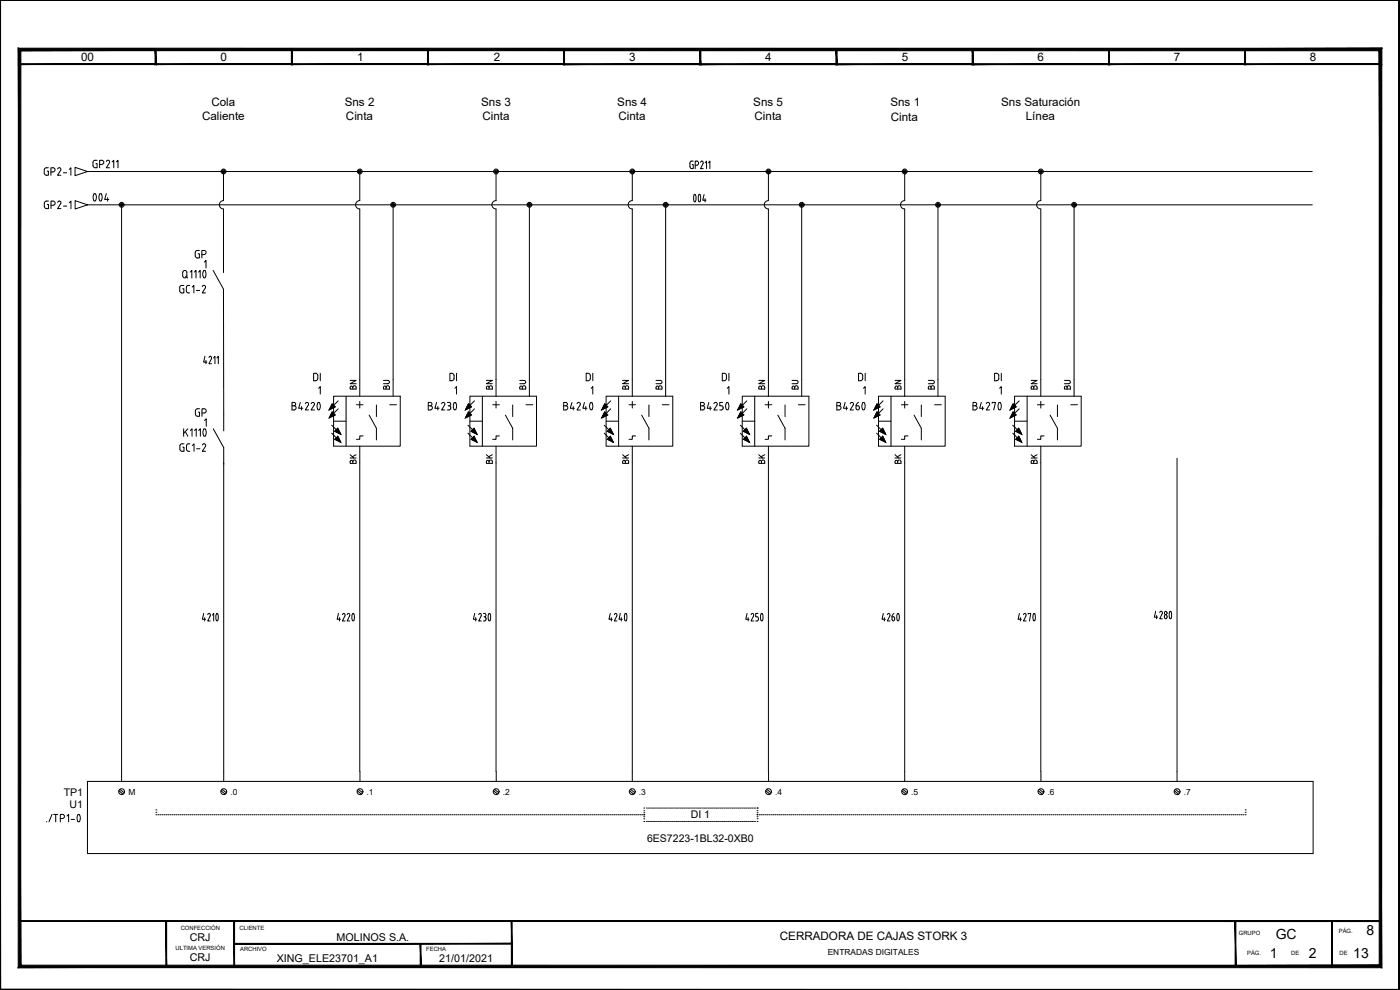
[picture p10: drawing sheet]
<svg xmlns="http://www.w3.org/2000/svg" width="420mm" height="297mm" viewBox="0 0 420 297" stroke-linecap="round" stroke-linejoin="round" font-family="sans-serif">
<g fill="#000" stroke="#000" stroke-width=".3">
<path d="M99.7 123.6l.9 .9-1.8 .9zM99.7 121.2l.9 .9-1.8 .9zM100.5 131.8l.9-.9 .9 1.8zM100.5 129.4l.9-.9 .9 1.8zM140.6 123.6l.9 .9-1.8 .9zM140.6 121.2l.9 .9-1.8 .9zM141.4 131.8l.9-.9 .9 1.8zM141.4 129.4l.9-.9 .9 1.8zM181.5 123.6l.9 .9-1.8 .9zM181.5 121.2l.9 .9-1.8 .9zM182.2 131.8l1-.9 .9 1.8zM182.2 129.4l1-.9 .9 1.8z"/>
<path d="M222.3 123.6l.9 .9-1.8 .9zM222.3 121.2l.9 .9-1.8 .9zM223.1 131.8l.9-.9 .9 1.8zM223.1 129.4l.9-.9 .9 1.8zM263.2 123.6l.9 .9-1.8 .9zM263.2 121.2l.9 .9-1.8 .9zM264 131.8l.9-.9 .9 1.8zM264 129.4l.9-.9 .9 1.8zM304.1 123.6l.9 .9-1.9 .9zM304.1 121.2l.9 .9-1.9 .9zM304.8 131.8l.9-.9 .9 1.8zM304.8 129.4l.9-.9 .9 1.8z"/>
<path d="M0 .1h419.9zM0 .1h419.9z"/>
<path d="M5.7 19.4h41.1l-.2-.3zM5.9 19.1h40.7l-40.9 .3zM5.7 14.7v4.7l.2-.3zM5.7 14.7l.2 .3v4.1zM5.7 14.7l.2 .3 40.9-.3zM5.9 15l40.9-.3-.2 .3zM46.8 14.7l-.2 .3 .2 4.4zM46.6 15l.2 4.4-.2-.3z"/>
<path d="M46.6 19.4h41.1l-.2-.3zM46.6 19.4l.2-.3h40.7zM46.6 14.7v4.7l.2-.3zM46.6 14.7l.2 .3v4.1zM46.6 14.7l.2 .3 40.9-.3zM46.8 15l40.9-.3-.2 .3zM87.7 14.7l-.2 .3 .2 4.4zM87.5 15l.2 4.4-.2-.3z"/>
<path d="M87.5 19.4h41.1l-.2-.3zM87.7 19.1h40.7l-40.9 .3zM87.5 14.7v4.7l.2-.3zM87.5 14.7l.2 .3v4.1zM87.5 14.7l.2 .3 40.9-.3zM87.7 15l40.9-.3-.2 .3zM128.6 14.7l-.2 .3 .2 4.4zM128.4 15l.2 4.4-.2-.3z"/>
<path d="M128.3 19.4h41.1l-.2-.3zM128.5 19.1h40.7l-40.9 .3zM128.3 14.7v4.7l.2-.3zM128.3 14.7l.2 .3v4.1zM128.3 14.7l.2 .3 40.9-.3zM128.5 15l40.9-.3-.2 .3zM169.4 14.7l-.2 .3 .2 4.4zM169.2 15l.2 4.4-.2-.3z"/>
<path d="M169.2 19.4h41.1l-.2-.2zM169.2 19.4l.2-.2h40.7zM169.2 14.7v4.7l.2-.2zM169.2 14.7l.2 .3v4.2zM169.2 14.7l.2 .3 40.9-.3zM169.4 15l40.9-.3-.2 .3zM210.3 14.7l-.2 .3 .2 4.4zM210.1 15l.2 4.4-.2-.2z"/>
<path d="M210 19.4h41.2l-.3-.2zM210.3 19.2h40.6l-40.9 .2zM210 14.7v4.7l.3-.2zM210 14.7l.3 .3v4.2zM210 14.7l.3 .3 40.9-.3zM210.3 15l40.9-.3-.3 .3zM251.2 14.7l-.3 .3 .3 4.4zM250.9 15l.3 4.4-.3-.2z"/>
<path d="M250.9 19.4h41.2l-.3-.2zM250.9 19.4l.3-.2h40.6zM250.9 14.7v4.7l.3-.2zM250.9 14.7l.3 .3v4.2zM250.9 14.7l.3 .3 40.9-.3zM251.2 15l40.9-.3-.3 .3zM292.1 14.7l-.3 .3 .3 4.4zM291.8 15l.3 4.4-.3-.2z"/>
<path d="M291.8 19.4h41.1l-.2-.2zM291.8 19.4l.2-.2h40.7zM291.8 14.7v4.7l.2-.2zM291.8 14.7l.2 .3v4.2zM291.8 14.7l.2 .3 40.9-.3zM292 15l40.9-.3-.2 .3zM332.9 14.7l-.2 .3 .2 4.4zM332.7 15l.2 4.4-.2-.2z"/>
<path d="M332.7 19.4h41.1l-.2-.3zM332.9 19.1h40.7l-40.9 .3zM332.7 14.7v4.7l.2-.3zM332.7 14.7l.2 .3v4.1zM332.7 14.7l.2 .3 40.9-.3zM332.9 15l40.9-.3-.2 .3zM373.8 14.7l-.2 .3 .2 4.4zM373.6 15l.2 4.4-.2-.3z"/>
<path d="M373.5 19.4h41.1l-.2-.3zM373.5 19.4l.2-.3h40.7zM373.5 14.7v4.7l.2-.3zM373.5 14.7l.2 .3v4.1zM373.5 14.7l.2 .3 40.9-.3zM373.7 15l40.9-.3-.2 .3zM414.6 14.7l-.2 .3 .2 4.4zM414.4 15l.2 4.4-.2-.3z"/>
<path d="M419.9 .1v296.7zM419.9 .1l.1 296.8zM419.9 .1l.1 296.8z"/>
<path d="M5.8 276.3v.2l408.5-.2zM5.8 276.5l408.5-.2v.2z"/>
<path d="M0 .1v296.9l.2-.2zM0 .1h.2v296.7z"/>
<path d="M5.5 290.3l408.4-.7h-407.7zM5.5 290.3l408.4-.7 .8 .8zM413.9 15.2v274.4l.8 .8zM413.9 15.2l.8-.7v275.9zM6.3 15.2h407.6l.8-.7zM5.5 14.5h409.2l-408.4 .7zM5.5 14.5l.7 275.1 .1-274.4zM5.5 14.5l.7 275.1-.7 .7z"/>
<path d="M49.8 276.4v13.6h.2zM49.8 276.4h.2v13.6z"/>
<path d="M70.2 276.4v13.6h.2zM70.2 276.4h.2v13.6z"/>
<path d="M70.3 283v.3l83.3-.3zM70.3 283.3l83.3-.3v.3z"/>
<path d="M126.1 283.2v6.8h.2zM126.1 283.2h.2v6.8z"/>
<path d="M153.5 276.4v13.7h.2zM153.5 276.4h.2v13.7z"/>
<path d="M370.7 276.4v13.6h.2zM370.7 276.4h.2v13.6z"/>
<path d="M399.7 276.4v13.6h.2zM399.7 276.4h.2v13.6z"/>
<path d="M.2 296.8l419.8 .1zM.2 296.8l419.8 .1-420 .1zM0 297l420-.1zM0 297h420z"/>
</g>
<g fill="none" stroke="#000" stroke-width=".3">
<path d="M0 .1v296.9h420M5.8 19.2h408.5v257.2l-408.5-.1zM414.5 19.3v257.1M14.5 50.3l-.8 .1-.4 .6 .2 1.4 1 .2v-1.3h-.3M15.3 51.6h.6M15.9 51.6a.61 .61 0 0 0 .6-.7 .61 .61 0 0 0-.6-.6h-.6v2.3M17.3 50.7a.5 .5 0 0 1 .7-.3 .5 .5 0 0 1 .2 .7l-.9 1.5h1M19 51.8h1M20.8 50.8l.5-.5v2.3M22.5 50.2l3.8 1.3-3.8 1.2zM26.3 51.5h367.5M28.8 49.1h.3v1.2h-.8l-.4-.6"/>
<path d="M29.1 48.1l-1 .2-.2 1.4M29.9 49.3h.6M30.5 49.3a.61 .61 0 0 0 .7-.6 .61 .61 0 0 0-.7-.6h-.6v2.2M31.9 48.5a.5 .5 0 0 1 .7-.4 .5 .5 0 0 1 .2 .7l-.9 1.5h1M33.7 48.6l.4-.5v2.2M34.9 48.6l.5-.5v2.2M67.1 51.5v8.7a1.26 1.26 0 0 0-1.3 1.2 1.26 1.26 0 0 0 1.3 1.3v19.1M108 51.5v8.7a1.26 1.26 0 0 0-1.3 1.2 1.26 1.26 0 0 0 1.3 1.3v51.2M148.9 51.5v8.7a1.26 1.26 0 0 0-1.3 1.2 1.26 1.26 0 0 0 1.3 1.3v51.2M189.8 51.5v8.7a1.26 1.26 0 0 0-1.3 1.2 1.26 1.26 0 0 0 1.3 1.3v51.2M207.1 49v1.3l.4 .3h.5v-1.3h-.2M208 48.3l-.7 .1-.2 .6"/>
<path d="M208.6 49.6h.6a.64 .64 0 0 0 .5-.6 .64 .64 0 0 0-.6-.7h-.5v2.3M210.3 48.7a.43 .43 0 0 1 .6-.3 .43 .43 0 0 1 .1 .7l-.8 1.5h.9M211.6 48.8l.4-.5v2.3M212.6 48.8l.4-.5v2.3M230.6 51.5v8.7a1.26 1.26 0 0 0-1.2 1.2 1.26 1.26 0 0 0 1.2 1.3v51.2M271.5 51.5v8.7a1.26 1.26 0 0 0-1.2 1.2 1.26 1.26 0 0 0 1.2 1.3v51.2M312.4 51.5v8.7a1.26 1.26 0 0 0-1.3 1.2 1.26 1.26 0 0 0 1.3 1.3v51.2M26.3 61.5h367.5M36.5 61.5v172.9M118 61.5v52.4M158.9 61.5v52.4M199.8 61.8v52.1"/>
<path d="M240.6 61.8v52.1M281.5 61.5v52.4M322.3 61.5v52.4M54.5 85.6h.7M54.6 85.6l-.6 .4v1.5l.3 .3 .9 .1v-1.3h-.4M55.7 82.9l.6 .5M55.9 86.2v1.1M55.9 87.3l.3 .5 .7 .1M56.1 81.8v1M56.1 81.8a.62 .62 0 0 0-.6-.7 .62 .62 0 0 0-.7 .7v1a.64 .64 0 0 0 .7 .6 .64 .64 0 0 0 .6-.6M56.5 85.6h.4M56.5 85.6l-.6 .6"/>
<path d="M57.1 81.6l.5-.5v2.3M57.7 86.1l.5-.5v2.3M58.3 81.6l.5-.5v2.3M58.9 87.2h1M59.6 81.6l.5-.5v2.3M60.7 86a.51 .51 0 0 1 .7-.3 .51 .51 0 0 1 .2 .7M61.1 81.3l.1-.1a1.29 1.29 0 0 1 .3 2.1 1.32 1.32 0 0 1-.4-2zM61.6 86.4l-.9 1.5h1M64 81.1l3.1 5.7v42.5M61.5 106.9l-.4 1.8h1M61.8 108.1v1M63.1 106.9l.3 .1 .1 .5-.8 1.6h.8"/>
<path d="M63.1 106.9l-.4 .4M64.1 107.4l.4-.5v2.2M65.1 107.4l.4-.5v2.2M95.6 116.5l.5-.5v2.2M100.1 118.9h20v15h-20zM103.9 118.9v15M136.5 116.5l.5-.5v2.2M141 118.9h20v15h-20zM144.8 118.9v15M177.4 116.5l.5-.5v2.2M181.9 118.9h20v15h-20zM185.7 118.9v15"/>
<path d="M218.2 116.5l.6-.5v2.2M222.8 118.9h20v15h-20zM226.5 118.9v15M259.1 116.5l.6-.5v2.2M263.7 118.9h20v15h-20zM267.4 118.9v15M300 116.5l.5-.5v2.2M304.5 118.9h20v15h-20zM308.3 118.9v15M55.1 128.7v2.2M55.6 129.5l.8 1.4M56.4 128.7l-1.3 1.3"/>
<path d="M57.1 129.2l.5-.5v2.2M58.4 129.2l.5-.5v2.2M59.6 129.2l.5-.5v2.2M61.1 130.8a1.29 1.29 0 0 1 .4-2.1l.4 .9-.3 1.2M64 128.7l3.1 5.6v100.1M87.6 120.7h.6a.5 .5 0 0 1 .6 .5 .5 .5 0 0 1-.5 .5 .62 .62 0 0 1 .6 .7 .62 .62 0 0 1-.6 .6h-.7zM87.6 121.8h.6M90.1 120.7l-.5 1.8h1.3M90.5 122v1M91.6 121.1a.5 .5 0 0 1 .7-.3 .5 .5 0 0 1 .2 .7M92.5 121.5l-.9 1.5h1M93.4 121.1a.5 .5 0 0 1 .7-.3 .5 .5 0 0 1 .2 .7l-.9 1.5h1"/>
<path d="M95.4 120.9l.1-.1a1.31 1.31 0 0 1 .3 2.2 1.29 1.29 0 0 1-.4-2.1zM99.5 130l1.4 1.3M99.5 127.6l1.4 1.3M99.7 123.6l-.9 1.8 1.8-.9M99.7 121.2l.9 .9-1.8 .9zM100.1 126.4h3.8M100.5 129.4l.9-.9 .9 1.8zM101.4 130.9l.9 1.8-1.8-.9M101.5 122.7l-1.4 1.3M101.5 120.3l-1.4 1.3M107 121.4h2M108 120.4v2"/>
<path d="M108 138.9v92.6M109 130.8h-1v1h-1M110.8 124.6l2.2 3.9v3.5M113 121.5v3.5M117 121.4h2M128.5 120.7h.6a.5 .5 0 0 1 .5 .5 .5 .5 0 0 1-.5 .5 .62 .62 0 0 1 .7 .7 .62 .62 0 0 1-.7 .6h-.6zM128.5 121.8h.6M131 120.7l-.5 1.8h1.3M131.4 122v1M132.5 121.1a.5 .5 0 0 1 .7-.3 .5 .5 0 0 1 .2 .7M133.4 121.5l-.9 1.5h1M134.3 120.7h.5a.5 .5 0 0 1 .5 .5 .5 .5 0 0 1-.5 .5"/>
<path d="M134.5 121.8h.3M134.8 121.7a.64 .64 0 0 1 .5 .7 .64 .64 0 0 1-.5 .6h-.5M136.3 120.9l.1-.1a1.31 1.31 0 0 1 .3 2.2 1.29 1.29 0 0 1-.4-2.1zM140.4 130l1.4 1.3M140.4 127.6l1.4 1.3M140.6 123.6l-.9 1.8 1.8-.9M140.6 121.2l.9 .9-1.8 .9zM141 126.4h3.8M141.4 129.4l.9-.9 .9 1.8zM142.3 130.9l.9 1.8-1.8-.9M142.4 122.7l-1.4 1.3M142.4 120.3l-1.4 1.3"/>
<path d="M147.9 121.4h2M148.9 120.4v2M148.9 138.9v92.6M149.9 130.8h-1v1h-1M151.7 124.6l2.2 3.9v3.5M153.9 121.5v3.5M157.9 121.4h2M169.2 120.7h.6a.5 .5 0 0 1 .5 .5 .5 .5 0 0 1-.5 .5 .62 .62 0 0 1 .6 .7 .62 .62 0 0 1-.6 .6h-.6zM169.2 121.8h.6M171.7 120.7l-.5 1.8h1.2M172 122v1M173.2 121.1a.51 .51 0 0 1 .7-.3 .51 .51 0 0 1 .2 .7"/>
<path d="M174.1 121.5l-.9 1.5h1M175.4 120.7l-.5 1.8h1.3M175.8 122v1M177.2 120.9l.1-.1a1.31 1.31 0 0 1 .3 2.2 1.29 1.29 0 0 1-.4-2.1zM181.3 130l1.4 1.3M181.3 127.6l1.4 1.3M181.5 123.6l-.9 1.8 1.8-.9M181.5 121.2l.9 .9-1.8 .9zM181.9 126.4h3.8M182.2 129.4l1-.9 .9 1.8zM183.2 130.9l.9 1.8-1.9-.9M183.3 122.7l-1.4 1.3"/>
<path d="M183.3 120.3l-1.4 1.3M188.8 121.4h2M189.8 120.4v2M189.8 138.9v95.5M190.8 130.8h-1v1h-1M192.6 124.6l2.2 3.9v3.5M194.8 121.5v3.5M198.8 121.4h2M210.2 120.7h.7a.5 .5 0 0 1 .5 .5 .5 .5 0 0 1-.5 .5 .62 .62 0 0 1 .6 .7 .62 .62 0 0 1-.6 .6h-.7zM210.2 121.8h.7M212.7 120.7l-.4 1.8h1.2M213.1 122v1"/>
<path d="M214.8 120.7l.3 .2 .2 .4-1.1 1.7h1.1M214.8 120.7l-.5 .4M216.9 120.7h-.9v1.1h.8l.2 .4M217 122.2v.3M217 122.5l-.2 .4-.8 .1M218 120.9l.1-.1a1.31 1.31 0 0 1 .3 2.2 1.29 1.29 0 0 1-.4-2.1zM222.2 130l1.3 1.3M222.2 127.6l1.3 1.3M222.3 123.6l-.9 1.8 1.8-.9M222.3 121.2l.9 .9-1.8 .9zM222.8 126.4h3.7M223.1 129.4l.9-.9 .9 1.8z"/>
<path d="M224 130.9l.9 1.8-1.8-.9M224.1 122.7l-1.3 1.3M224.1 120.3l-1.3 1.3M229.6 121.4h2M230.6 120.4v2M230.6 138.9l.1 95.5M231.6 130.8h-1v1h-1M233.4 124.6l2.2 3.9v3.5M235.6 121.5v3.5M239.6 121.4h2M251.1 120.7h.7a.5 .5 0 0 1 .5 .5 .5 .5 0 0 1-.5 .5 .62 .62 0 0 1 .6 .7 .62 .62 0 0 1-.6 .6h-.7zM251.1 121.8h.7"/>
<path d="M253.6 120.7l-.4 1.8h1.2M254 122v1M255.2 121.1a.5 .5 0 0 1 .6-.3 .5 .5 0 0 1 .3 .7l-1 1.5h1.1M256.9 121.8v.7a.5 .5 0 0 0 .5 .5 .5 .5 0 0 0 .5-.5M256.9 121.8l.9 .1 .1 .6M257.7 120.7l-.6 .4-.2 .6M258.9 120.9l.1-.1a1.31 1.31 0 0 1 .3 2.2 1.29 1.29 0 0 1-.4-2.1zM263.1 130l1.3 1.3M263.1 127.6l1.3 1.3M263.2 123.6l-.9 1.8 1.8-.9M263.2 121.2l.9 .9-1.8 .9zM263.7 126.4h3.7"/>
<path d="M264 129.4l.9-.9 .9 1.8zM264.9 130.9l.9 1.8-1.8-.9M265 122.7l-1.3 1.3M265 120.3l-1.3 1.3M270.5 121.4h2M271.5 120.4v2M271.5 138.9v95.5M272.5 130.8h-1v1h-1M274.3 124.6l2.2 3.9v3.5M276.5 121.5v3.5M280.5 121.4h2M292 120.7h.6a.5 .5 0 0 1 .5 .5 .5 .5 0 0 1-.5 .5 .62 .62 0 0 1 .7 .7 .62 .62 0 0 1-.7 .6h-.6z"/>
<path d="M292 121.8h.6M294.5 120.7l-.5 1.8h1.3M294.9 122v1M296 121.1a.51 .51 0 0 1 .7-.3 .51 .51 0 0 1 .2 .7l-.9 1.5h1M297.8 121v-.3h.9l-.5 2.3M299.8 120.9l.1-.1a1.31 1.31 0 0 1 .2 2.2 1.29 1.29 0 0 1-.3-2.1zM303.9 130l1.4 1.3M303.9 127.6l1.4 1.3M304.1 123.6l-1 1.8 1.9-.9M304.1 121.2l.9 .9-1.9 .9zM304.5 126.4h3.8M304.8 129.4l.9-.9 .9 1.8z"/>
<path d="M305.7 130.9l.9 1.8-1.8-.9M305.9 122.7l-1.4 1.3M305.9 120.3l-1.4 1.3M311.3 121.4h2.1M312.4 120.4v2M312.4 138.9v92.6M313.4 130.8h-1v1h-1.1M315.2 124.6l2.2 3.9v3.5M317.4 121.5v3.5M321.4 121.4h1.9M353.3 137.5v96.9M26.2 234.4h367.9v21.7h-367.9z"/>
<path d="M35.6 237.2l1.4 1.1M36 236.8l1.3 1.1M66.3 237.2l1.3 1.1M66.6 236.8l1.3 1.1M107.2 237.2l1.3 1.1M107.5 236.8l1.3 1.1M108 231.5v2.9M148.1 237.2l1.3 1.1M148.4 236.8l1.3 1.1M148.9 231.5v2.9M188.9 237.2l1.3 1.1M189.2 236.8l1.4 1.1"/>
<path d="M229.8 237.2l1.3 1.1M230.1 236.8l1.4 1.1M270.6 237.2l1.3 1.1M271 236.8l1.3 1.1M311.6 237.2l1.3 1.1M311.9 236.8l1.3 1.1M312.4 231.5v2.9M352.4 237.2l1.3 1.1M352.7 236.8l1.4 1.1M18.1 245.6h.6M18.7 244.4h-.6v2.2M18.7 244.3a.62 .62 0 0 1 .6 .7 .62 .62 0 0 1-.6 .6"/>
<path d="M20.1 244.8l.5-.4v2.2M21.3 245.9h1.1M23.4 244.5l.1-.1a1.29 1.29 0 0 1 .2 2.2 1.32 1.32 0 0 1-.3-2.1zM46.8 243h.1M46.8 243.7h.1M46.8 244.5h.1M47.4 244.5h.1M48 244.5h.1M48.6 244.5h.1M49.2 244.5h.1M49.8 244.5h.1M50.4 244.5h.1"/>
<path d="M51 244.5h.1M51.6 244.5h.1M52.2 244.5h.1M52.8 244.5h.1M53.4 244.5h.1M54 244.5h.1M54.6 244.5h.1M55.2 244.5h.1M55.8 244.5h.1M56.4 244.5h.1M57 244.5h.1M57.6 244.5h.1"/>
<path d="M58.2 244.5h.1M58.8 244.5h.1M59.4 244.5h.1M60 244.5h.1M60.6 244.5h.1M61.2 244.5h.1M61.8 244.5h.1M62.4 244.5h.1M63 244.5h.1M63.6 244.5h.1M64.2 244.5h.1M64.8 244.5h.1"/>
<path d="M65.4 244.5h.1M66 244.5h.1M66.6 244.5h.1M67.2 244.5h.1M67.8 244.5h.1M68.4 244.5h.1M69 244.5h.1M69.6 244.5h.1M70.2 244.5h.1M70.8 244.5h.1M71.4 244.5h.1M72 244.5h.1"/>
<path d="M72.6 244.5h.1M73.2 244.5h.1M73.8 244.5h.1M74.4 244.5h.1M75 244.5h.1M75.6 244.5h.1M76.2 244.5h.1M76.8 244.5h.1M77.4 244.5h.1M78 244.5h.1M78.6 244.5h.1M79.2 244.5h.1"/>
<path d="M79.8 244.5h.1M80.4 244.5h.1M81 244.5h.1M81.6 244.5h.1M82.2 244.5h.1M82.8 244.5h.1M83.4 244.5h.1M84 244.5h.1M84.6 244.5h.1M85.2 244.5h.1M85.8 244.5h.1M86.4 244.5h.1"/>
<path d="M87 244.5h.1M87.6 244.5h.1M88.2 244.5h.1M88.8 244.5h.1M89.4 244.5h.1M90 244.5h.1M90.6 244.5h.1M91.2 244.5h.1M91.8 244.5h.1M92.4 244.5h.1M93 244.5h.1M93.6 244.5h.1"/>
<path d="M94.2 244.5h.1M94.8 244.5h.1M95.4 244.5h.1M96 244.5h.1M96.6 244.5h.1M97.2 244.5h.1M97.8 244.5h.1M98.4 244.5h.1M99 244.5h.1M99.6 244.5h.1M100.2 244.5h.1M100.8 244.5h.1"/>
<path d="M101.4 244.5h.1M102 244.5h.1M102.6 244.5h.1M103.2 244.5h.1M103.8 244.5h.1M104.4 244.5h.1M105 244.5h.1M105.6 244.5h.1M106.2 244.5h.1M106.8 244.5h.1M107.4 244.5h.1M108 244.5h.1"/>
<path d="M108.6 244.5h.1M109.2 244.5h.1M109.8 244.5h.1M110.4 244.5h.1M111 244.5h.1M111.6 244.5h.1M112.2 244.5h.1M112.8 244.5h.1M113.4 244.5h.1M114 244.5h.1M114.6 244.5h.1M115.2 244.5h.1"/>
<path d="M115.8 244.5h.1M116.4 244.5h.1M117 244.5h.1M117.6 244.5h.1M118.2 244.5h.1M118.8 244.5h.1M119.4 244.5h.1M120 244.5h.1M120.6 244.5h.1M121.2 244.5h.1M121.8 244.5h.1M122.4 244.5h.1"/>
<path d="M123 244.5h.1M123.6 244.5h.1M124.2 244.5h.1M124.8 244.5h.1M125.4 244.5h.1M126 244.5h.1M126.6 244.5h.1M127.2 244.5h.1M127.8 244.5h.1M128.4 244.5h.1M129 244.5h.1M129.6 244.5h.1"/>
<path d="M130.2 244.5h.1M130.8 244.5h.1M131.4 244.5h.1M132 244.5h.1M132.6 244.5h.1M133.2 244.5h.1M133.8 244.5h.1M134.4 244.5h.1M135 244.5h.1M135.6 244.5h.1M136.2 244.5h.1M136.8 244.5h.1"/>
<path d="M137.4 244.5h.1M138 244.5h.1M138.6 244.5h.1M139.2 244.5h.1M139.8 244.5h.1M140.4 244.5h.1M141 244.5h.1M141.6 244.5h.1M142.2 244.5h.1M142.8 244.5h.1M143.4 244.5h.1M144 244.5h.1"/>
<path d="M144.6 244.5h.1M145.2 244.5h.1M145.8 244.5h.1M146.4 244.5h.1M147 244.5h.1M147.6 244.5h.1M148.2 244.5h.1M148.8 244.5h.1M149.4 244.5h.1M150 244.5h.1M150.6 244.5h.1M151.2 244.5h.1"/>
<path d="M151.8 244.5h.1M152.4 244.5h.1M153 244.5h.1M153.6 244.5h.1M154.2 244.5h.1M154.8 244.5h.1M155.4 244.5h.1M156 244.5h.1M156.6 244.5h.1M157.2 244.5h.1M157.8 244.5h.1M158.4 244.5h.1"/>
<path d="M159 244.5h.1M159.6 244.5h.1M160.2 244.5h.1M160.8 244.5h.1M161.4 244.5h.1M162 244.5h.1M162.6 244.5h.1M163.2 244.5h.1M163.8 244.5h.1M164.4 244.5h.1M165 244.5h.1M165.6 244.5h.1"/>
<path d="M166.2 244.5h.1M166.8 244.5h.1M167.4 244.5h.1M168 244.5h.1M168.6 244.5h.1M169.2 244.5h.1M169.8 244.5h.1M170.4 244.5h.1M171 244.5h.1M171.6 244.5h.1M172.2 244.5h.1M172.8 244.5h.1"/>
<path d="M173.4 244.5h.1M174 244.5h.1M174.6 244.5h.1M175.2 244.5h.1M175.8 244.5h.1M176.4 244.5h.1M177 244.5h.1M177.6 244.5h.1M178.2 244.5h.1M178.8 244.5h.1M179.4 244.5h.1M180 244.5h.1"/>
<path d="M180.6 244.5h.1M181.2 244.5h.1M181.8 244.5h.1M182.4 244.5h.1M183 244.5h.1M183.6 244.5h.1M184.2 244.5h.1M184.8 244.5h.1M185.4 244.5h.1M186 244.5h.1M186.6 244.5h.1M187.2 244.5h.1"/>
<path d="M187.8 244.5h.1M188.4 244.5h.1M189 244.5h.1M189.6 244.5h.1M190.2 244.5h.1M190.8 244.5h.1M191.4 244.5h.1M192 244.5h.1M192.6 244.5h.1M193.2 244.5h.1M193.2 246.5h.1M193.2 245.7h.1"/>
<path d="M193.2 245.1h.1M193.2 243.9h.1M193.2 243.3h.1M193.2 242.5h.1M194 246.5h.1M194 242.5h.1M194.6 246.5h.1M194.6 242.5h.1M195.2 246.5h.1M195.2 242.5h.1M195.8 246.5h.1M195.8 242.5h.1"/>
<path d="M196.4 246.5h.1M196.4 242.5h.1M197 246.5h.1M197 242.5h.1M197.6 246.5h.1M197.6 242.5h.1M198.2 246.5h.1M198.2 242.5h.1M198.8 246.5h.1M198.8 242.5h.1M199.4 246.5h.1M199.4 242.5h.1"/>
<path d="M200 246.5h.1M200 242.5h.1M200.6 246.5h.1M200.6 242.5h.1M201.2 246.5h.1M201.2 242.5h.1M201.8 246.5h.1M201.8 242.5h.1M202.4 246.5h.1M202.4 242.5h.1M203 246.5h.1M203 242.5h.1"/>
<path d="M203.6 246.5h.1M203.6 242.5h.1M204.2 246.5h.1M204.2 242.5h.1M204.8 246.5h.1M204.8 242.5h.1M205.4 246.5h.1M205.4 242.5h.1M206 246.5h.1M206 242.5h.1M206.6 246.5h.1M206.6 242.5h.1"/>
<path d="M207.2 246.5h.1M207.2 242.5h.1M207.8 246.5h.1M207.8 242.5h.1M208.4 246.5h.1M208.4 242.5h.1M209 246.5h.1M209 242.5h.1M209.6 246.5h.1M209.6 242.5h.1M210.2 246.5h.1M210.2 242.5h.1"/>
<path d="M210.8 246.5h.1M210.8 242.5h.1M211.4 246.5h.1M211.4 242.5h.1M212 246.5h.1M212 242.5h.1M212.6 246.5h.1M212.6 242.5h.1M213.2 246.5h.1M213.2 242.5h.1M213.8 246.5h.1M213.8 242.5h.1"/>
<path d="M214.4 246.5h.1M214.4 242.5h.1M215 246.5h.1M215 242.5h.1M215.6 246.5h.1M215.6 242.5h.1M216.2 246.5h.1M216.2 242.5h.1M216.8 246.5h.1M216.8 242.5h.1M217.4 246.5h.1M217.4 242.5h.1"/>
<path d="M218 246.5h.1M218 242.5h.1M218.6 246.5h.1M218.6 242.5h.1M219.2 246.5h.1M219.2 242.5h.1M219.8 246.5h.1M219.8 242.5h.1M220.4 246.5h.1M220.4 242.5h.1M221 246.5h.1M221 242.5h.1"/>
<path d="M221.6 246.5h.1M221.6 242.5h.1M222.2 246.5h.1M222.2 242.5h.1M222.8 246.5h.1M222.8 242.5h.1M223.4 246.5h.1M223.4 242.5h.1M224 246.5h.1M224 242.5h.1M224.6 246.5h.1M224.6 242.5h.1"/>
<path d="M225.2 246.5h.1M225.2 242.5h.1M225.8 246.5h.1M225.8 242.5h.1M226.4 246.5h.1M226.4 242.5h.1M227.2 244.5h.1M227.2 242.5h.1M227.2 243.3h.1M227.2 243.9h.1M227.2 245.1h.1M227.2 245.7h.1"/>
<path d="M227.2 246.5h.1M227.9 244.5h.1M228.5 244.5h.1M229 244.5h.1M229.7 244.5h.1M230.3 244.5h.1M230.8 244.5h.1M231.5 244.5h.1M232.1 244.5h.1M232.6 244.5h.1M233.3 244.5h.1M233.8 244.5h.1"/>
<path d="M234.4 244.5h.1M235.1 244.5h.1M235.6 244.5h.1M236.2 244.5h.1M236.9 244.5h.1M237.4 244.5h.1M238 244.5h.1M238.7 244.5h.1M239.2 244.5h.1M239.8 244.5h.1M240.5 244.5h.1M241 244.5h.1"/>
<path d="M241.6 244.5h.1M242.3 244.5h.1M242.8 244.5h.1M243.4 244.5h.1M244.1 244.5h.1M244.6 244.5h.1M245.3 244.5h.1M245.9 244.5h.1M246.4 244.5h.1M247.1 244.5h.1M247.6 244.5h.1M248.2 244.5h.1"/>
<path d="M248.9 244.5h.1M249.4 244.5h.1M250 244.5h.1M250.7 244.5h.1M251.2 244.5h.1M251.8 244.5h.1M252.5 244.5h.1M253 244.5h.1M253.6 244.5h.1M254.3 244.5h.1M254.8 244.5h.1M255.4 244.5h.1"/>
<path d="M256.1 244.5h.1M256.6 244.5h.1M257.2 244.5h.1M257.9 244.5h.1M258.4 244.5h.1M259 244.5h.1M259.7 244.5h.1M260.2 244.5h.1M260.9 244.5h.1M261.5 244.5h.1M262 244.5h.1M262.7 244.5h.1"/>
<path d="M263.2 244.5h.1M263.8 244.5h.1M264.5 244.5h.1M265 244.5h.1M265.6 244.5h.1M266.3 244.5h.1M266.8 244.5h.1M267.4 244.5h.1M268.1 244.5h.1M268.6 244.5h.1M269.2 244.5h.1M269.9 244.5h.1"/>
<path d="M270.4 244.5h.1M271 244.5h.1M271.7 244.5h.1M272.2 244.5h.1M272.8 244.5h.1M273.5 244.5h.1M274 244.5h.1M274.6 244.5h.1M275.3 244.5h.1M275.8 244.5h.1M276.5 244.5h.1M277.1 244.5h.1"/>
<path d="M277.6 244.5h.1M278.3 244.5h.1M278.8 244.5h.1M279.4 244.5h.1M280.1 244.5h.1M280.6 244.5h.1M281.2 244.5h.1M281.9 244.5h.1M282.4 244.5h.1M283 244.5h.1M283.7 244.5h.1M284.2 244.5h.1"/>
<path d="M284.8 244.5h.1M285.5 244.5h.1M286 244.5h.1M286.6 244.5h.1M287.3 244.5h.1M287.8 244.5h.1M288.4 244.5h.1M289.1 244.5h.1M289.6 244.5h.1M290.2 244.5h.1M290.9 244.5h.1M291.4 244.5h.1"/>
<path d="M292.1 244.5h.1M292.7 244.5h.1M293.2 244.5h.1M293.9 244.5h.1M294.4 244.5h.1M295 244.5h.1M295.7 244.5h.1M296.2 244.5h.1M296.8 244.5h.1M297.5 244.5h.1M298 244.5h.1M298.6 244.5h.1"/>
<path d="M299.3 244.5h.1M299.8 244.5h.1M300.4 244.5h.1M301.1 244.5h.1M301.6 244.5h.1M302.2 244.5h.1M302.9 244.5h.1M303.4 244.5h.1M304 244.5h.1M304.7 244.5h.1M305.2 244.5h.1M305.8 244.5h.1"/>
<path d="M306.5 244.5h.1M307 244.5h.1M307.6 244.5h.1M308.3 244.5h.1M308.8 244.5h.1M309.5 244.5h.1M310 244.5h.1M310.6 244.5h.1M311.3 244.5h.1M311.8 244.5h.1M312.4 244.5h.1M313.1 244.5h.1"/>
<path d="M313.6 244.5h.1M314.2 244.5h.1M314.9 244.5h.1M315.4 244.5h.1M316 244.5h.1M316.7 244.5h.1M317.2 244.5h.1M317.8 244.5h.1M318.5 244.5h.1M319 244.5h.1M319.6 244.5h.1M320.3 244.5h.1"/>
<path d="M320.8 244.5h.1M321.4 244.5h.1M322.1 244.5h.1M322.6 244.5h.1M323.2 244.5h.1M323.8 244.5h.1M324.4 244.5h.1M325.1 244.5h.1M325.6 244.5h.1M326.2 244.5h.1M326.9 244.5h.1M327.4 244.5h.1"/>
<path d="M328 244.5h.1M328.7 244.5h.1M329.2 244.5h.1M329.8 244.5h.1M330.5 244.5h.1M331 244.5h.1M331.6 244.5h.1M332.3 244.5h.1M332.8 244.5h.1M333.4 244.5h.1M334.1 244.5h.1M334.6 244.5h.1"/>
<path d="M335.2 244.5h.1M335.9 244.5h.1M336.4 244.5h.1M337 244.5h.1M337.7 244.5h.1M338.2 244.5h.1M338.8 244.5h.1M339.4 244.5h.1M340 244.5h.1M340.7 244.5h.1M341.2 244.5h.1M341.8 244.5h.1"/>
<path d="M342.5 244.5h.1M343 244.5h.1M343.6 244.5h.1M344.3 244.5h.1M344.8 244.5h.1M345.4 244.5h.1M346.1 244.5h.1M346.6 244.5h.1M347.2 244.5h.1M347.9 244.5h.1M348.4 244.5h.1M349 244.5h.1"/>
<path d="M349.7 244.5h.1M350.2 244.5h.1M350.8 244.5h.1M351.5 244.5h.1M352 244.5h.1M352.6 244.5h.1M353.3 244.5h.1M353.8 244.5h.1M354.4 244.5h.1M355 244.5h.1M355.6 244.5h.1M356.2 244.5h.1"/>
<path d="M356.8 244.5h.1M357.4 244.5h.1M358.1 244.5h.1M358.6 244.5h.1M359.2 244.5h.1M359.9 244.5h.1M360.4 244.5h.1M361 244.5h.1M361.7 244.5h.1M362.2 244.5h.1M362.8 244.5h.1M363.5 244.5h.1"/>
<path d="M364 244.5h.1M364.6 244.5h.1M365.3 244.5h.1M365.8 244.5h.1M366.4 244.5h.1M367.1 244.5h.1M367.6 244.5h.1M368.2 244.5h.1M368.9 244.5h.1M369.4 244.5h.1M370 244.5h.1M370.6 244.5h.1"/>
<path d="M371.2 244.5h.1M371.8 244.5h.1M372.4 244.5h.1M373 244.5h.1M373.7 243h.1M373.7 243.7h.1M373.7 244.5h.1M5.8 276.4h44.1v13.6h-44.1z"/>
<circle cx="67.1" cy="51.5" r=".73"/>
<circle cx="67.1" cy="51.5" r=".46"/>
<circle cx="67.1" cy="51.5" r=".22"/>
<circle cx="108" cy="51.5" r=".73"/>
<circle cx="108" cy="51.5" r=".46"/>
<circle cx="108" cy="51.5" r=".22"/>
<circle cx="148.9" cy="51.5" r=".73"/>
<circle cx="148.9" cy="51.5" r=".46"/>
<circle cx="148.9" cy="51.5" r=".22"/>
<circle cx="189.8" cy="51.5" r=".73"/>
<circle cx="189.8" cy="51.5" r=".46"/>
<circle cx="189.8" cy="51.5" r=".22"/>
<circle cx="230.6" cy="51.5" r=".73"/>
<circle cx="230.6" cy="51.5" r=".46"/>
<circle cx="230.6" cy="51.5" r=".22"/>
<circle cx="271.5" cy="51.5" r=".73"/>
<circle cx="271.5" cy="51.5" r=".46"/>
<circle cx="271.5" cy="51.5" r=".22"/>
<circle cx="312.4" cy="51.5" r=".73"/>
<circle cx="312.4" cy="51.5" r=".46"/>
<circle cx="312.4" cy="51.5" r=".22"/>
<circle cx="118" cy="61.4" r=".73"/>
<circle cx="118" cy="61.4" r=".46"/>
<circle cx="118" cy="61.4" r=".22"/>
<circle cx="158.9" cy="61.4" r=".73"/>
<circle cx="158.9" cy="61.4" r=".46"/>
<circle cx="158.9" cy="61.4" r=".22"/>
<circle cx="199.8" cy="61.4" r=".73"/>
<circle cx="199.8" cy="61.4" r=".46"/>
<circle cx="199.8" cy="61.4" r=".22"/>
<circle cx="240.6" cy="61.4" r=".73"/>
<circle cx="240.6" cy="61.4" r=".46"/>
<circle cx="240.6" cy="61.4" r=".22"/>
<circle cx="281.5" cy="61.4" r=".73"/>
<circle cx="281.5" cy="61.4" r=".46"/>
<circle cx="281.5" cy="61.4" r=".22"/>
<circle cx="322.4" cy="61.4" r=".73"/>
<circle cx="322.4" cy="61.4" r=".46"/>
<circle cx="322.4" cy="61.4" r=".22"/>
<circle cx="36.5" cy="237.5" r=".88"/>
<circle cx="67.2" cy="237.5" r=".88"/>
<circle cx="108" cy="237.5" r=".88"/>
<circle cx="148.9" cy="237.5" r=".88"/>
<circle cx="189.7" cy="237.5" r=".88"/>
<circle cx="230.6" cy="237.5" r=".88"/>
<circle cx="271.5" cy="237.5" r=".88"/>
<circle cx="312.4" cy="237.5" r=".88"/>
<circle cx="353.3" cy="237.5" r=".88"/>
</g>
<text font-size="7.9" x="23.6" y="62.4">004</text>
<text font-size="7.1" x="203.9" y="62.4">004</text>
<g font-size="6.6">
<text x="59.6" y="188">4210</text>
<text x="99.8" y="188">4220</text>
<text x="140.8" y="188">4230</text>
<text x="181.7" y="188">4240</text>
<text x="222.6" y="188">4250</text>
<text x="263.5" y="188">4260</text>
<text x="304.4" y="188">4270</text>
<text x="345.4" y="187.3">4280</text>
</g>
<g font-size="5.7">
<text x="57.5" y="78.7">GP</text>
<text x="57.5" y="126.3">GP</text>
</g>
<g font-size="5.3">
<text x="12" y="63.9">GP2-1</text>
<text x="92.8" y="115.4">DI</text>
<text x="107.9" y="117.8" transform="rotate(-90 107.9 117.8)">BN</text>
<text x="133.7" y="115.4">DI</text>
<text x="174.6" y="115.4">DI</text>
<text x="215.5" y="115.4">DI</text>
<text x="260.7" y="115.4" transform="rotate(-90 260.7 115.4)">DI</text>
<text x="297" y="115.4">DI</text>
<text x="52.9" y="136.5">GC1-2</text>
<text x="107.9" y="140.4" transform="rotate(-90 107.9 140.4)">BK</text>
</g>
<g font-size="4.9">
<text x="117.8" y="117.8" transform="rotate(-90 117.8 117.8)">BU</text>
<text x="148.5" y="117.8" transform="rotate(-90 148.5 117.8)">BN</text>
<text x="158.7" y="117.8" transform="rotate(-90 158.7 117.8)">BU</text>
<text x="189.4" y="117.8" transform="rotate(-90 189.4 117.8)">BN</text>
<text x="199.7" y="117.8" transform="rotate(-90 199.7 117.8)">BU</text>
<text x="230.4" y="117.8" transform="rotate(-90 230.4 117.8)">BN</text>
<text x="240.2" y="117.8" transform="rotate(-90 240.2 117.8)">BU</text>
<text x="271.3" y="117.8" transform="rotate(-90 271.3 117.8)">BN</text>
<text x="281.2" y="117.8" transform="rotate(-90 281.2 117.8)">BU</text>
<text x="312.2" y="117.8" transform="rotate(-90 312.2 117.8)">BN</text>
<text x="322.1" y="117.8" transform="rotate(-90 322.1 117.8)">BU</text>
<text x="148.5" y="140.4" transform="rotate(-90 148.5 140.4)">BK</text>
<text x="189.4" y="140.4" transform="rotate(-90 189.4 140.4)">BK</text>
<text x="230.4" y="140.4" transform="rotate(-90 230.4 140.4)">BK</text>
<text x="271.3" y="140.4" transform="rotate(-90 271.3 140.4)">BK</text>
<text x="312.2" y="140.4" transform="rotate(-90 312.2 140.4)">BK</text>
<text x="16.6" y="248" transform="rotate(-90 16.6 248)">./</text>
</g>
<g font-size="4.2">
<text x="382.9" y="281.6">GC</text>
<text x="410.1" y="280.7">8</text>
<text x="381.1" y="287.5">1</text>
<text x="392.8" y="287.5">2</text>
<text x="406.1" y="287.5">13</text>
</g>
<g font-size="3.5">
<text x="24.3" y="18.4">00</text>
<text x="66.2" y="18.4">0</text>
<text x="107.2" y="18.4">1</text>
<text x="148.2" y="18.4">2</text>
<text x="188.8" y="18.4">3</text>
<text x="229.7" y="18.4">4</text>
<text x="270.6" y="18.4">5</text>
<text x="311.4" y="18.4">6</text>
<text x="352.3" y="18.4">7</text>
<text x="393.1" y="18.4">8</text>
<text x="63.5" y="31.9">Cola</text>
<text x="103.5" y="31.9">Sns 2</text>
<text x="144.4" y="31.9">Sns 3</text>
<text x="185.3" y="31.9">Sns 4</text>
<text x="226.1" y="31.9">Sns 5</text>
<text x="267.2" y="31.9">Sns 1</text>
<text x="300.5" y="31.9">Sns Saturación</text>
<text x="60.6" y="36.1">Caliente</text>
<text x="103.8" y="36.1">Cinta</text>
<text x="144.8" y="36.1">Cinta</text>
<text x="185.6" y="36.1">Cinta</text>
<text x="226.5" y="36.1">Cinta</text>
<text x="267.4" y="36.2">Cinta</text>
<text x="307.9" y="36.1">Línea</text>
<text x="234" y="282.1">CERRADORA DE CAJAS STORK 3</text>
</g>
<g font-size="3.2">
<text x="19.2" y="238.8">TP1</text>
<text x="20.9" y="242.5">U1</text>
<text x="207.3" y="245.5">DI 1</text>
<text x="194.2" y="252.6">6ES7223-1BL32-0XB0</text>
<text x="57" y="282.3">CRJ</text>
<text x="101" y="282.3">MOLINOS S.A.</text>
<text x="57" y="288.3">CRJ</text>
<text x="83" y="288.6">XING_ELE23701_A1</text>
<text x="131.8" y="288.6">21/01/2021</text>
</g>
<g font-size="2.5">
<text x="38.5" y="238.5">M</text>
<text x="69.1" y="238.5">.0</text>
<text x="110" y="238.5">.1</text>
<text x="150.9" y="238.5">.2</text>
<text x="191.7" y="238.5">.3</text>
<text x="232.6" y="238.5">.4</text>
<text x="273.5" y="238.5">.5</text>
<text x="314.4" y="238.5">.6</text>
<text x="355.2" y="238.5">.7</text>
<text x="248.4" y="286.6">ENTRADAS DIGITALES</text>
</g>
<g font-size="1.8">
<text x="54.2" y="279">CONFECCIÓN</text>
<text x="71.9" y="279">CLIENTE</text>
<text x="371.8" y="280.6">GRUPO</text>
<text x="401.8" y="279.8">PÁG.</text>
<text x="52.7" y="285">ULTIMA VERSIÓN</text>
<text x="72.1" y="285.3">ARCHIVO</text>
<text x="127.9" y="285.3">FECHA</text>
<text x="374.3" y="286.6">PÁG.</text>
<text x="387.5" y="286.6">DE</text>
<text x="402" y="286.6">DE</text>
</g>
</svg>
